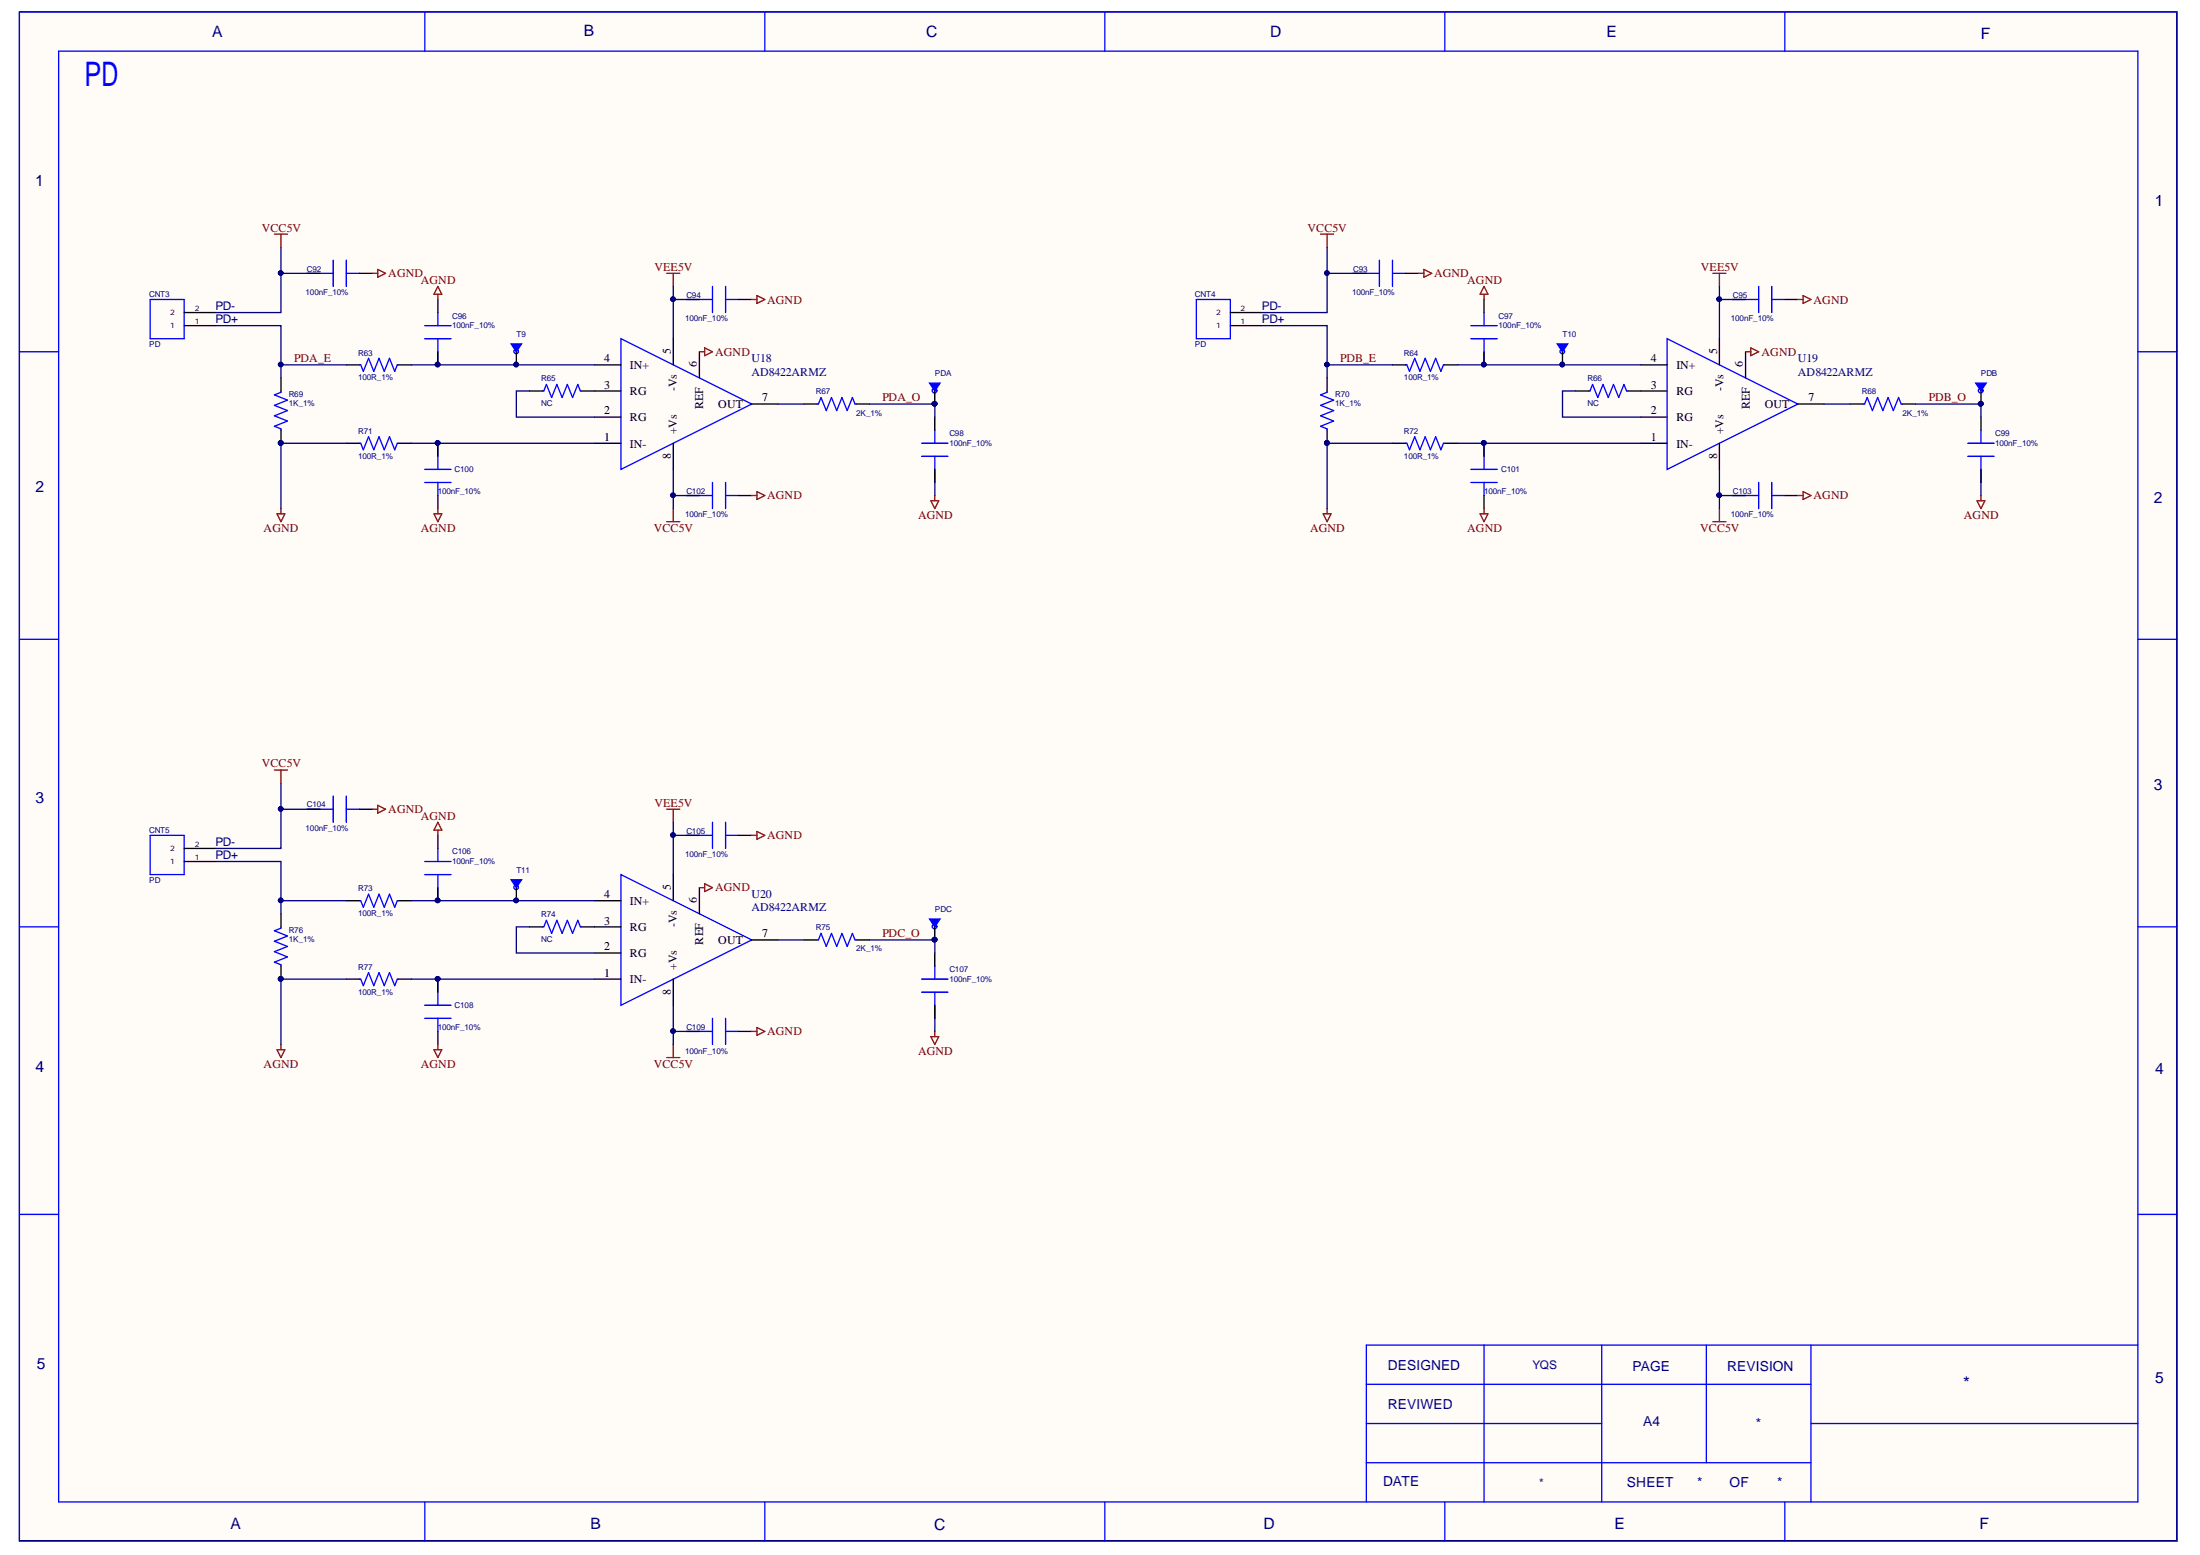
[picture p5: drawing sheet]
<svg xmlns="http://www.w3.org/2000/svg" width="297mm" height="210mm" viewBox="0 0 297 210" stroke-linecap="round" stroke-linejoin="round" font-family="sans-serif">
<path d="M2.6 1.6h291.3v206.3h-291.3z" fill="#fffcf8" stroke="#000" stroke-width=".14"/>
<g fill="none" stroke="#00f" stroke-width=".18">
<path d="M2.6 1.6h291.3v206.4h-291.3zM7.9 6.9h280.8v195.8h-280.8zM57.4 1.6v5.3M103.3 1.6v5.3M149.2 1.6v5.3M195.1 1.6v5.3M241 1.6v5.3M41.5 36.9h3.5M45 35.1v3.6M46.8 36.9h1.7M46.8 35.1v3.6M96.2 38.7v3.5"/>
<path d="M98 38.7v3.5M2.6 47.5h5.3M20.3 40.4h4.6v5.3h-4.6zM37.9 52.8v.2l-.8 .3 1.7 .7-1.7 .7 1.7 .7-1.7 .7 1.7 .7-1.7 .7 .8 .4v.2M48.5 49.2h.2l.4 .9 .7-1.7 .7 1.7 .7-1.7 .7 1.7 .7-1.7 .7 1.7 .3-.9h.2M48.5 59.8h.2l.4 .9 .7-1.7 .7 1.7 .7-1.7 .7 1.7 .7-1.7 .7 1.7 .3-.9h.2M57.4 45.7h3.5M57.4 44h3.5M59.1 42.2v1.8M59.1 45.7v3.5M59.1 59.8v3.6M73.2 52.8h.2l.4-.9 .7 1.8 .7-1.8 .7 1.8 .7-1.8 .7 1.8 .7-1.8 .4 .9h.1"/>
<path d="M83.8 45.7l17.7 8.8-17.7 8.9zM92.7 40.4h3.5M98 40.4h1.7M110.3 54.5h.2l.4-.8 .7 1.7 .7-1.7 .7 1.7 .7-1.7 .7 1.7 .7-1.7 .3 .8h.2M124.4 59.8h3.6M126.2 58.1v1.7M288.7 47.5h5.2M57.4 65.1h3.5M57.4 63.4h3.5M59.1 65.1v1.8M92.7 66.9h3.5M96.2 65.1v3.6"/>
<path d="M98 65.1v3.6M98 66.9h1.7M124.4 61.6h3.6M126.2 61.6v3.5M2.6 86.3h5.3M288.7 86.3h5.2M2.6 125.1h5.3M288.7 125.1h5.2M2.6 163.9h5.3M288.7 163.9h5.2M184.5 186.9h60M184.5 197.4h60"/>
<path d="M184.5 192.2h31.8M200.4 181.6v21.1M216.3 181.6v21.1M230.4 181.6v15.8M244.5 192.2h44.2M244.5 181.6v21.1M288.7 181.6h-104.2v21.1M57.4 202.7v5.3M103.3 202.7v5.3M149.2 202.7v5.3M195.1 202.7v5.3M241 202.7v5.3"/>
</g>
<path d="M45 35.1v3.6M46.8 35.1v3.6M96.2 38.7v3.5M98 38.7v3.5M57.4 44h3.5M57.4 45.7h3.5M124.4 59.8h3.6M57.4 65.1h3.5M57.4 63.4h3.5M96.2 65.1v3.6M98 65.1v3.6M124.4 61.6h3.6" fill="none" stroke="#00f" stroke-width=".14"/>
<g fill="none" stroke="#000" stroke-width=".18">
<path d="M41.5 36.9h1.7M48.5 36.9h1.8M24.9 44h4.2M24.9 42.2h4.2M37.9 51v1.8M37.9 58.1v1.7M46.8 49.2h1.7M46.8 59.8h1.7M53.8 49.2h1.8M53.8 59.8h1.8M59.1 40.4v1.8M59.1 47.5v1.7"/>
<path d="M59.1 59.8v1.8M71.5 52.8h1.7M78.5 52.8h5.3M80.3 49.2h3.5M80.3 59.8h3.5M80.3 56.3h3.5M90.9 45.7v3.5M90.9 59.8v3.6M92.7 40.4h1.7M94.4 47.5v3.5M99.7 40.4h1.8M101.5 54.5h3.5"/>
<path d="M108.6 54.5h1.7M115.6 54.5h1.8M126.2 56.3v1.8M59.1 66.9v1.8M92.7 66.9h1.7M99.7 66.9h1.8M126.2 63.4v1.7"/>
</g>
<g fill="#000080" stroke="#000080" stroke-width=".14">
<circle cx="37.9" cy="59.8" r=".31"/>
<circle cx="59.1" cy="49.2" r=".31"/>
<circle cx="59.1" cy="59.8" r=".31"/>
</g>
<g fill="none" stroke="#800000" stroke-width=".18">
<path d="M37.1 31.6h1.7M37.9 31.6v1.8M50.3 36.9h.7M51 36.4l1.1 .5-1.1 .5zM59.1 39.7v.7M59.1 38.7l.6 1h-1.1zM90 36.9h1.8M90.9 36.9v1.8M102.2 39.9l1.1 .5-1.1 .6zM94.4 47.5h.7M95.1 47l1.1 .5-1.1 .5zM101.5 40.4h.7"/>
<path d="M37.4 69.4h1.1l-.6 1zM37.9 68.7v.7M58.6 69.4h1.1l-.6 1zM59.1 68.7v.7M90 70.4h1.8M90.9 68.7v1.7M101.5 66.9h.7M102.2 66.4l1.1 .5-1.1 .5zM125.7 67.6h1l-.5 1.1zM126.2 66.9v.7"/>
</g>
<path d="M125.5 51.7h1.4l-.7 1.1z" fill="#00f"/>
<g fill="none" stroke="#00f" stroke-width=".18">
<path d="M125.5 51.7h1.4l-.7 1.1z"/>
<circle cx="126.2" cy="52.7" r=".31"/>
</g>
<path d="M126.2 52.8v1.7" fill="none" stroke="#000" stroke-width=".18"/>
<circle cx="126.2" cy="54.5" r=".31" fill="#000080" stroke="#000080" stroke-width=".14"/>
<path d="M69 46.4h1.4l-.7 1.1z" fill="#00f"/>
<g fill="none" stroke="#00f" stroke-width=".18">
<path d="M182.7 36.9h3.5M186.2 35.1v3.6M188 36.9h1.8M188 35.1v3.6M237.4 38.7v3.5M239.2 38.7v3.5M69 46.4h1.4l-.7 1.1zM161.5 40.4h4.6v5.3h-4.6zM179.2 52.8v.2l-.9 .3 1.8 .7-1.8 .7 1.8 .7-1.8 .7 1.8 .7-1.8 .7 .9 .4v.2M189.8 49.2h.2l.3 .9 .7-1.7 .7 1.7 .7-1.7 .7 1.7 .7-1.7 .7 1.7 .4-.9h.2M189.8 59.8h.2l.3 .9 .7-1.7 .7 1.7 .7-1.7 .7 1.7 .7-1.7 .7 1.7 .4-.9h.2M198.6 45.7h3.5"/>
<path d="M198.6 44h3.5M200.4 42.2v1.8M200.4 45.7v3.5M200.4 59.8v3.6M214.5 52.8h.2l.3-.9 .7 1.8 .7-1.8 .7 1.8 .7-1.8 .8 1.8 .7-1.8 .3 .9h.2M225.1 45.7l17.6 8.8-17.6 8.9zM233.9 40.4h3.5M239.2 40.4h1.8M251.6 54.5h.1l.4-.8 .7 1.7 .7-1.7 .7 1.7 .7-1.7 .7 1.7 .7-1.7 .4 .8h.2M265.7 59.8h3.5M267.5 58.1v1.7M198.6 65.1h3.5"/>
<path d="M198.6 63.4h3.5M200.4 65.1v1.8M233.9 66.9h3.5M237.4 65.1v3.6M239.2 65.1v3.6M239.2 66.9h1.8M265.7 61.6h3.5M267.5 61.6v3.5"/>
<circle cx="69.7" cy="47.4" r=".31"/>
</g>
<g fill="none" stroke="#000" stroke-width=".18">
<path d="M182.7 36.9h1.8M189.8 36.9h1.7M69.7 47.5v1.7M166.1 44h4.3M166.1 42.2h4.3M179.2 51v1.8M179.2 58.1v1.7M188 49.2h1.8M188 59.8h1.8M195.1 49.2h1.7M195.1 59.8h1.7M200.4 40.4v1.8"/>
<path d="M200.4 47.5v1.7M200.4 59.8v1.8M212.7 52.8h1.8M219.8 52.8h5.3M221.6 49.2h3.5M221.6 59.8h3.5M221.6 56.3h3.5M232.2 45.7v3.5M232.2 59.8v3.6M233.9 40.4h1.8M235.7 47.5v3.5M241 40.4h1.7"/>
<path d="M242.7 54.5h3.6M249.8 54.5h1.8M256.9 54.5h1.7M267.5 56.3v1.8M200.4 66.9v1.8M233.9 66.9h1.8M241 66.9h1.7M267.5 63.4v1.7"/>
</g>
<g fill="#000080" stroke="#000080" stroke-width=".14">
<circle cx="69.7" cy="49.2" r=".31"/>
<circle cx="179.2" cy="59.8" r=".31"/>
<circle cx="200.3" cy="49.2" r=".31"/>
<circle cx="200.3" cy="59.8" r=".31"/>
</g>
<path d="M186.2 35.1v3.6M188 35.1v3.6M237.4 38.7v3.5M239.2 38.7v3.5M198.6 44h3.5M198.6 45.7h3.5M265.7 59.8h3.5M198.6 65.1h3.5M198.6 63.4h3.5M237.4 65.1v3.6M239.2 65.1v3.6M265.7 61.6h3.5" fill="none" stroke="#00f" stroke-width=".14"/>
<g fill="none" stroke="#800000" stroke-width=".18">
<path d="M178.3 31.6h1.8M179.2 31.6v1.8M191.5 36.9h.7M192.2 36.4l1.1 .5-1.1 .5zM200.4 39.7v.7M200.4 38.7l.5 1h-1.1zM231.3 36.9h1.7M232.2 36.9v1.8M243.5 39.9l1 .5-1 .6zM235.7 47.5h.7M236.4 47l1 .5-1 .5zM242.7 40.4h.8"/>
<path d="M178.7 69.4h1l-.5 1zM179.2 68.7v.7M199.8 69.4h1.1l-.5 1zM200.4 68.7v.7M231.3 70.4h1.7M232.2 68.7v1.7M242.7 66.9h.8M243.5 66.4l1 .5-1 .5zM266.9 67.6h1.1l-.5 1.1zM267.5 66.9v.7"/>
</g>
<path d="M266.8 51.7h1.4l-.7 1.1z" fill="#00f"/>
<g fill="none" stroke="#00f" stroke-width=".18">
<path d="M266.8 51.7h1.4l-.7 1.1z"/>
<circle cx="267.4" cy="52.7" r=".31"/>
</g>
<path d="M267.5 52.8v1.7" fill="none" stroke="#000" stroke-width=".18"/>
<circle cx="267.4" cy="54.5" r=".31" fill="#000080" stroke="#000080" stroke-width=".14"/>
<path d="M210.3 46.4h1.4l-.7 1.1z" fill="#00f"/>
<g fill="none" stroke="#00f" stroke-width=".18">
<path d="M210.3 46.4h1.4l-.7 1.1zM20.3 112.8h4.6v5.3h-4.6zM41.5 109.2h3.5M45 107.5v3.5M46.8 109.2h1.7M46.8 107.5v3.5M57.4 118.1h3.5M57.4 116.3h3.5M59.1 114.5v1.8M59.1 118.1v3.5M83.8 118.1l17.7 8.8-17.7 8.8zM92.7 112.8h3.5"/>
<path d="M96.2 111v3.5M98 112.8h1.7M98 111v3.5M37.9 125.1v.2l-.8 .3 1.7 .7-1.7 .8 1.7 .7-1.7 .7 1.7 .7-1.7 .7 .8 .3v.2M48.5 121.6h.2l.4 .9 .7-1.8 .7 1.8 .7-1.8 .7 1.8 .7-1.8 .7 1.8 .3-.9h.2M48.5 132.2h.2l.4 .9 .7-1.8 .7 1.8 .7-1.8 .7 1.8 .7-1.8 .7 1.8 .3-.9h.2M57.4 137.5h3.5M57.4 135.7h3.5M59.1 132.2v3.5M59.1 137.5v1.7M73.2 125.1h.2l.4-.9 .7 1.8 .7-1.8 .7 1.8 .7-1.8 .7 1.8 .7-1.8 .4 .9h.1M92.7 139.2h3.5"/>
<path d="M96.2 137.5v3.5M98 137.5v3.5M98 139.2h1.7M110.3 126.9h.2l.4-.9 .7 1.8 .7-1.8 .7 1.8 .7-1.8 .7 1.8 .7-1.8 .3 .9h.2M124.4 132.2h3.6M124.4 133.9h3.6M126.2 130.4v1.8M126.2 133.9v3.6"/>
<circle cx="210.9" cy="47.4" r=".31"/>
</g>
<g fill="none" stroke="#000" stroke-width=".18">
<path d="M211 47.5v1.7M24.9 116.3h4.2M24.9 114.5h4.2M41.5 109.2h1.7M48.5 109.2h1.8M59.1 112.8v1.7M59.1 119.8v1.8M90.9 118.1v3.5M92.7 112.8h1.7M94.4 119.8v3.5M99.7 112.8h1.8M37.9 123.3v1.8"/>
<path d="M37.9 130.4v1.8M46.8 121.6h1.7M46.8 132.2h1.7M53.8 121.6h1.8M53.8 132.2h1.8M59.1 132.2v1.7M59.1 139.2v1.8M71.5 125.1h1.7M78.5 125.1h5.3M80.3 121.6h3.5M80.3 132.2h3.5M80.3 128.6h3.5"/>
<path d="M90.9 132.2v3.5M92.7 139.2h1.7M99.7 139.2h1.8M101.5 126.9h3.5M108.6 126.9h1.7M115.6 126.9h1.8M126.2 128.6v1.8M126.2 135.7v1.8"/>
</g>
<g fill="#000080" stroke="#000080" stroke-width=".14">
<circle cx="210.9" cy="49.2" r=".31"/>
<circle cx="37.9" cy="132.1" r=".31"/>
<circle cx="59.1" cy="121.5" r=".31"/>
<circle cx="59.1" cy="132.1" r=".31"/>
</g>
<path d="M45 107.5v3.5M46.8 107.5v3.5M57.4 116.3h3.5M57.4 118.1h3.5M96.2 111v3.5M98 111v3.5M57.4 137.5h3.5M57.4 135.7h3.5M96.2 137.5v3.5M98 137.5v3.5M124.4 132.2h3.6M124.4 133.9h3.6" fill="none" stroke="#00f" stroke-width=".14"/>
<g fill="none" stroke="#800000" stroke-width=".18">
<path d="M37.1 103.9h1.7M37.9 103.9v1.8M50.3 109.2h.7M51 108.7l1.1 .5-1.1 .6zM59.1 112.1v.7M59.1 111l.6 1.1h-1.1zM90 109.2h1.8M90.9 109.2v1.8M94.4 119.8h.7M95.1 119.3l1.1 .5-1.1 .5zM101.5 112.8h.7M102.2 112.2l1.1 .6-1.1 .5z"/>
<path d="M101.5 139.2h.7M102.2 138.7l1.1 .5-1.1 .6zM125.7 139.9h1l-.5 1.1zM126.2 139.2v.7M37.4 141.7h1.1l-.6 1.1zM37.9 141v.7M58.6 141.7h1.1l-.6 1.1zM59.1 141v.7M90 142.8h1.8M90.9 141v1.8"/>
</g>
<path d="M125.5 124.1h1.4l-.7 1z" fill="#00f"/>
<g fill="none" stroke="#00f" stroke-width=".18">
<path d="M125.5 124.1h1.4l-.7 1z"/>
<circle cx="126.2" cy="125.1" r=".31"/>
</g>
<path d="M126.2 125.1v1.8" fill="none" stroke="#000" stroke-width=".18"/>
<circle cx="126.2" cy="126.8" r=".31" fill="#000080" stroke="#000080" stroke-width=".14"/>
<path d="M69 118.8h1.4l-.7 1z" fill="#00f"/>
<g fill="none" stroke="#00f" stroke-width=".18">
<path d="M69 118.8h1.4l-.7 1z"/>
<circle cx="69.7" cy="119.8" r=".31"/>
</g>
<path d="M69.7 119.8v1.8" fill="none" stroke="#000" stroke-width=".18"/>
<g fill="#000080" stroke="#000080" stroke-width=".14">
<circle cx="69.7" cy="121.5" r=".31"/>
<circle cx="37.9" cy="49.2" r=".31"/>
<circle cx="37.9" cy="59.8" r=".31"/>
<circle cx="59.1" cy="49.2" r=".31"/>
<circle cx="69.7" cy="49.2" r=".31"/>
<circle cx="59.1" cy="59.8" r=".31"/>
<circle cx="90.9" cy="40.4" r=".31"/>
<circle cx="90.9" cy="66.8" r=".31"/>
<circle cx="126.2" cy="54.5" r=".31"/>
<circle cx="37.9" cy="36.9" r=".31"/>
<circle cx="179.2" cy="49.2" r=".31"/>
<circle cx="179.2" cy="59.8" r=".31"/>
<circle cx="200.3" cy="49.2" r=".31"/>
<circle cx="210.9" cy="49.2" r=".31"/>
<circle cx="200.3" cy="59.8" r=".31"/>
<circle cx="232.1" cy="40.4" r=".31"/>
<circle cx="232.1" cy="66.8" r=".31"/>
<circle cx="267.4" cy="54.5" r=".31"/>
<circle cx="179.2" cy="36.9" r=".31"/>
<circle cx="37.9" cy="121.5" r=".31"/>
<circle cx="37.9" cy="132.1" r=".31"/>
<circle cx="59.1" cy="121.5" r=".31"/>
<circle cx="59.1" cy="132.1" r=".31"/>
<circle cx="90.9" cy="112.7" r=".31"/>
<circle cx="90.9" cy="139.2" r=".31"/>
<circle cx="126.2" cy="126.8" r=".31"/>
<circle cx="37.9" cy="109.2" r=".31"/>
</g>
<g fill="none" stroke="#000080" stroke-width=".18">
<path d="M37.9 33.4v8.8h-8.8M37.9 36.9h3.6M90.9 38.7v7M179.2 33.4v8.8h-8.8M179.2 36.9h3.5M232.2 38.7v7M29.1 44h8.8v7M37.9 49.2h8.9M46.8 59.8h-8.9v8.9M55.6 49.2h24.7M55.6 59.8h24.7M71.5 52.8h-1.8v3.5h10.6"/>
<path d="M90.9 40.4h1.8M105 54.5h3.6M117.4 54.5h8.8v1.8M170.4 44h8.8v7M179.2 49.2h8.8M188 59.8h-8.8v8.9M196.8 49.2h24.8M196.8 59.8h24.8M212.7 52.8h-1.7v3.5h10.6M232.2 40.4h1.7M246.3 54.5h3.5M258.6 54.5h8.9v1.8"/>
<path d="M90.9 63.4v5.3M90.9 66.9h1.8M126.2 65.1v1.8M232.2 63.4v5.3M232.2 66.9h1.7M267.5 65.1v1.8M29.1 116.3h8.8v7M37.9 105.7v8.8h-8.8M37.9 109.2h3.6M90.9 111v7.1M90.9 112.8h1.8M37.9 121.6h8.9"/>
<path d="M46.8 132.2h-8.9v8.8M55.6 121.6h24.7M55.6 132.2h24.7M71.5 125.1h-1.8v3.5h10.6M90.9 135.7v5.3M90.9 139.2h1.8M105 126.9h3.6M117.4 126.9h8.8v1.7M126.2 137.5v1.7"/>
</g>
<text font-size="4.6" fill="#00f" x="11.4" y="11.6">PD</text>
<text font-size="2.4" fill="#000080" x="265.1" y="187.5">*</text>
<g font-size="2.1" fill="#000080">
<text x="28.7" y="5">A</text>
<text x="78.8" y="4.9">B</text>
<text x="125" y="5">C</text>
<text x="171.5" y="5">D</text>
<text x="216.9" y="5">E</text>
<text x="267.5" y="5.2">F</text>
<text x="4.7" y="25.1">1</text>
<text x="290.9" y="27.8">1</text>
<text x="4.8" y="66.4">2</text>
<text x="290.8" y="67.8">2</text>
<text x="290.8" y="106.7">3</text>
<text x="4.8" y="108.4">3</text>
<text x="4.8" y="144.8">4</text>
<text x="291" y="144.9">4</text>
<text x="5" y="184.8">5</text>
<text x="291" y="186.7">5</text>
<text x="31.1" y="206.3">A</text>
<text x="79.7" y="206.3">B</text>
<text x="126.1" y="206.5">C</text>
<text x="170.6" y="206.3">D</text>
<text x="218" y="206.3">E</text>
<text x="267.3" y="206.3">F</text>
</g>
<g font-size="1.9" fill="#000080">
<text x="187.4" y="184.9">DESIGNED</text>
<text x="220.4" y="185">PAGE</text>
<text x="233.2" y="185">REVISION</text>
<text x="187.4" y="190.2">REVIWED</text>
<text x="221.9" y="192.5">A4</text>
<text x="237.1" y="192.8">*</text>
<text x="186.8" y="200.6">DATE</text>
<text x="219.7" y="200.8">SHEET</text>
<text x="229.1" y="200.8">*</text>
<text x="233.5" y="200.8">OF</text>
<text x="240" y="200.8">*</text>
</g>
<g font-size="1.6" fill="#800000">
<text x="35.3" y="31.3">VCC5V</text>
<text x="176.5" y="31.3">VCC5V</text>
<text x="52.4" y="37.4">AGND</text>
<text x="56.8" y="38.4">AGND</text>
<text x="88.4" y="36.6">VEE5V</text>
<text x="103.6" y="41">AGND</text>
<text x="193.6" y="37.4">AGND</text>
<text x="198.1" y="38.4">AGND</text>
<text x="229.6" y="36.6">VEE5V</text>
<text x="244.9" y="41">AGND</text>
<text x="96.6" y="48">AGND</text>
<text x="237.8" y="48">AGND</text>
<text x="39.7" y="48.9">PDA_E</text>
<text x="180.9" y="48.9">PDB_E</text>
<text x="119.1" y="54.2">PDA_O</text>
<text x="260.4" y="54.2">PDB_O</text>
<text x="35.6" y="71.8">AGND</text>
<text x="56.8" y="71.8">AGND</text>
<text x="88.3" y="71.8">VCC5V</text>
<text x="103.6" y="67.4">AGND</text>
<text x="124" y="70">AGND</text>
<text x="176.9" y="71.8">AGND</text>
<text x="198.1" y="71.8">AGND</text>
<text x="229.6" y="71.8">VCC5V</text>
<text x="244.9" y="67.4">AGND</text>
<text x="265.2" y="70">AGND</text>
<text x="35.3" y="103.6">VCC5V</text>
<text x="52.4" y="109.8">AGND</text>
<text x="56.8" y="110.7">AGND</text>
<text x="88.4" y="108.9">VEE5V</text>
<text x="103.6" y="113.3">AGND</text>
<text x="96.6" y="120.3">AGND</text>
<text x="119.1" y="126.5">PDC_O</text>
<text x="103.6" y="139.8">AGND</text>
<text x="124" y="142.4">AGND</text>
<text x="35.6" y="144.2">AGND</text>
<text x="56.8" y="144.2">AGND</text>
<text x="88.3" y="144.2">VCC5V</text>
</g>
<g font-size="1.6" fill="#000080">
<text x="29.1" y="41.8">PD-</text>
<text x="170.4" y="41.8">PD-</text>
<text x="29.1" y="43.6">PD+</text>
<text x="170.4" y="43.6">PD+</text>
<text x="101.5" y="48.9">U18</text>
<text x="101.5" y="50.7">AD8422ARMZ</text>
<text x="242.7" y="48.9">U19</text>
<text x="242.7" y="50.7">AD8422ARMZ</text>
<text x="29.1" y="114.2">PD-</text>
<text x="29.1" y="115.9">PD+</text>
<text x="101.5" y="121.3">U20</text>
<text x="101.5" y="123">AD8422ARMZ</text>
<text x="206.9" y="184.8">YQS</text>
<text x="207.8" y="200.7">*</text>
</g>
<g font-size="1.6">
<text x="90.6" y="47.8" transform="rotate(-90 90.6 47.8)">5</text>
<text x="231.8" y="47.8" transform="rotate(-90 231.8 47.8)">5</text>
<text x="81.6" y="48.9">4</text>
<text x="81.6" y="52.5">3</text>
<text x="85.1" y="49.8">IN+</text>
<text x="85.1" y="53.3">RG</text>
<text x="91.4" y="52.8" transform="rotate(-90 91.4 52.8)">-Vs</text>
<text x="94.1" y="49.6" transform="rotate(-90 94.1 49.6)">6</text>
<text x="222.9" y="48.9">4</text>
<text x="222.9" y="52.5">3</text>
<text x="226.3" y="49.8">IN+</text>
<text x="226.3" y="53.3">RG</text>
<text x="232.7" y="52.8" transform="rotate(-90 232.7 52.8)">-Vs</text>
<text x="235.3" y="49.6" transform="rotate(-90 235.3 49.6)">6</text>
<text x="81.6" y="59.5">1</text>
<text x="81.6" y="55.9">2</text>
<text x="85.1" y="56.9">RG</text>
<text x="91.4" y="58.6" transform="rotate(-90 91.4 58.6)">+Vs</text>
<text x="95" y="55.2" transform="rotate(-90 95 55.2)">REF</text>
<text x="97" y="55.1">OUT</text>
<text x="102.9" y="54.2">7</text>
<text x="222.9" y="59.5">1</text>
<text x="222.9" y="55.9">2</text>
<text x="226.3" y="56.9">RG</text>
<text x="232.7" y="58.6" transform="rotate(-90 232.7 58.6)">+Vs</text>
<text x="236.2" y="55.2" transform="rotate(-90 236.2 55.2)">REF</text>
<text x="238.3" y="55.1">OUT</text>
<text x="244.2" y="54.2">7</text>
<text x="85.1" y="60.4">IN-</text>
<text x="90.6" y="62" transform="rotate(-90 90.6 62)">8</text>
<text x="226.3" y="60.4">IN-</text>
<text x="231.8" y="62" transform="rotate(-90 231.8 62)">8</text>
<text x="81.6" y="121.3">4</text>
<text x="81.6" y="124.8">3</text>
<text x="85.1" y="122.1">IN+</text>
<text x="85.1" y="125.6">RG</text>
<text x="90.6" y="120.2" transform="rotate(-90 90.6 120.2)">5</text>
<text x="91.4" y="125.1" transform="rotate(-90 91.4 125.1)">-Vs</text>
<text x="94.1" y="121.9" transform="rotate(-90 94.1 121.9)">6</text>
<text x="81.6" y="131.8">1</text>
<text x="81.6" y="128.3">2</text>
<text x="85.1" y="129.2">RG</text>
<text x="91.4" y="131" transform="rotate(-90 91.4 131)">+Vs</text>
<text x="95" y="127.5" transform="rotate(-90 95 127.5)">REF</text>
<text x="97" y="127.4">OUT</text>
<text x="102.9" y="126.5">7</text>
<text x="85.1" y="132.7">IN-</text>
<text x="90.6" y="134.3" transform="rotate(-90 90.6 134.3)">8</text>
</g>
<g font-size="1.1" fill="#000080">
<text x="20.1" y="40">CNT3</text>
<text x="41.3" y="39.9">100nF_10%</text>
<text x="41.4" y="36.7">C92</text>
<text x="92.7" y="40.2">C94</text>
<text x="161.3" y="40">CNT4</text>
<text x="182.5" y="39.9">100nF_10%</text>
<text x="182.7" y="36.7">C93</text>
<text x="234" y="40.2">C95</text>
<text x="20.1" y="46.9">PD</text>
<text x="48.4" y="48">R63</text>
<text x="61" y="44.3">100nF_10%</text>
<text x="61" y="43">C96</text>
<text x="69.8" y="45.5">T9</text>
<text x="92.5" y="43.3">100nF_10%</text>
<text x="161.3" y="46.9">PD</text>
<text x="189.6" y="48">R64</text>
<text x="202.3" y="44.3">100nF_10%</text>
<text x="202.3" y="43">C97</text>
<text x="211" y="45.5">T10</text>
<text x="233.7" y="43.3">100nF_10%</text>
<text x="39" y="53.6">R69</text>
<text x="48.4" y="51.3">100R_1%</text>
<text x="73.1" y="51.5">R65</text>
<text x="110.2" y="53.2">R67</text>
<text x="126.2" y="50.8">PDA</text>
<text x="180.3" y="53.6">R70</text>
<text x="189.6" y="51.3">100R_1%</text>
<text x="214.3" y="51.5">R66</text>
<text x="251.4" y="53.2">R68</text>
<text x="267.4" y="50.8">PDB</text>
<text x="39" y="54.8">1K_1%</text>
<text x="48.4" y="58.6">R71</text>
<text x="73.1" y="54.8">NC</text>
<text x="115.6" y="56.1">2K_1%</text>
<text x="128.2" y="58.9">C98</text>
<text x="180.3" y="54.8">1K_1%</text>
<text x="189.6" y="58.6">R72</text>
<text x="214.3" y="54.8">NC</text>
<text x="256.9" y="56.1">2K_1%</text>
<text x="269.4" y="58.9">C99</text>
<text x="48.4" y="61.9">100R_1%</text>
<text x="61.4" y="63.7">C100</text>
<text x="128.2" y="60.2">100nF_10%</text>
<text x="189.6" y="61.9">100R_1%</text>
<text x="202.7" y="63.7">C101</text>
<text x="269.4" y="60.2">100nF_10%</text>
<text x="59.1" y="66.7">100nF_10%</text>
<text x="92.5" y="69.8">100nF_10%</text>
<text x="92.7" y="66.7">C102</text>
<text x="200.4" y="66.7">100nF_10%</text>
<text x="233.7" y="69.8">100nF_10%</text>
<text x="234" y="66.7">C103</text>
<text x="20.1" y="112.4">CNT5</text>
<text x="41.3" y="112.2">100nF_10%</text>
<text x="41.4" y="109">C104</text>
<text x="92.7" y="112.5">C105</text>
<text x="20.1" y="119.2">PD</text>
<text x="61" y="116.6">100nF_10%</text>
<text x="61" y="115.3">C106</text>
<text x="69.8" y="117.8">T11</text>
<text x="92.5" y="115.7">100nF_10%</text>
<text x="39" y="125.9">R76</text>
<text x="48.4" y="123.6">100R_1%</text>
<text x="48.4" y="120.3">R73</text>
<text x="73.1" y="123.8">R74</text>
<text x="110.2" y="125.6">R75</text>
<text x="126.2" y="123.1">PDC</text>
<text x="39" y="127.2">1K_1%</text>
<text x="48.4" y="130.9">R77</text>
<text x="73.1" y="127.2">NC</text>
<text x="115.6" y="128.4">2K_1%</text>
<text x="128.2" y="131.2">C107</text>
<text x="48.4" y="134.3">100R_1%</text>
<text x="61.4" y="136">C108</text>
<text x="128.2" y="132.5">100nF_10%</text>
<text x="59.1" y="139">100nF_10%</text>
<text x="92.5" y="142.2">100nF_10%</text>
<text x="92.7" y="139">C109</text>
</g>
<g font-size="1">
<text x="26.3" y="42">2</text>
<text x="167.5" y="42">2</text>
<text x="23" y="44.3">1</text>
<text x="23" y="42.5">2</text>
<text x="26.3" y="43.8">1</text>
<text x="164.2" y="44.3">1</text>
<text x="164.2" y="42.5">2</text>
<text x="167.5" y="43.8">1</text>
<text x="23" y="116.6">1</text>
<text x="23" y="114.8">2</text>
<text x="26.3" y="116.1">1</text>
<text x="26.3" y="114.3">2</text>
</g>
</svg>
